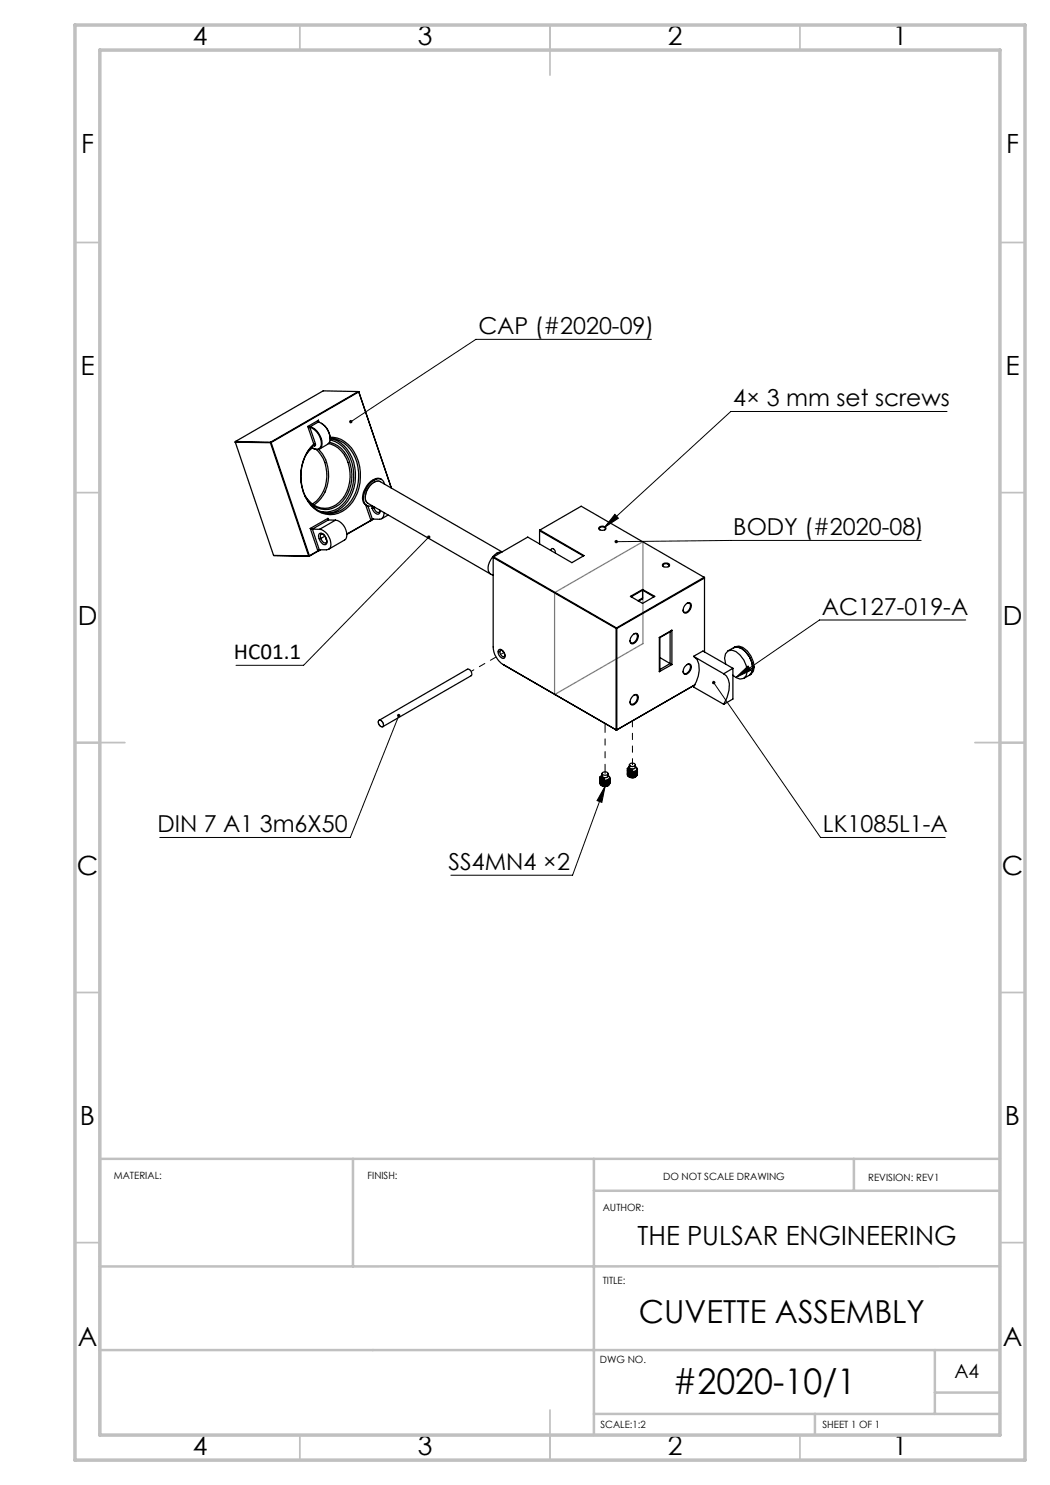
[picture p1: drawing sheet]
<svg xmlns="http://www.w3.org/2000/svg" width="210mm" height="297mm" viewBox="0 0 210 297" stroke-linecap="round" stroke-linejoin="round" font-family="sans-serif">
<path d="M130.3 67.9h-35.1l-25 16.4M189.4 82.3h-43.2l-25.3 23.2M85.8 107.4l-25.1 25.7h-13.5M123 102.9l.7 .7-2.8 1.9zM184.2 108.1h-38l-22.9 .2M142.7 136.5l21.4 31h25M147.2 135.5l2.4-2.3 .6 .9zM193.1 124h-29.2l-16.7 11.5M79.8 143.1l-9.7 24.4h-38.1M121 157.2l-6.5 17.8h-24.3M121 157.2l-.6 3.3-1-.4z" fill="none" stroke="#000" stroke-width=".2"/>
<g fill="none" stroke="#c0c0c0" stroke-width=".35">
<path d="M60 5v5M110 5v10M160 5v5M15 48.5h5M200 48.5h5M15 98.5h5M200 98.5h5M15 148.5h10M195 148.5h10M15 198.5h5M200 198.5h5M15 248.5h5"/>
<path d="M200 248.5h5M60 287v5M110 282v10M160 287v5"/>
</g>
<path d="M70.6 231.8v21.5M118.8 231.8v55.2M118.8 238.2h81.2M170.8 231.8v6.4M200 231.8h-180v55.2M200 253.3h-180M20 270h180M187 270v12.8M187 278.5h13M118.8 282.8h81.2M163 282.8v4.2" fill="none" stroke="#c0c0c0" stroke-width=".5"/>
<path d="M15 5h190v287h-190zM20 10h180v277h-180z" fill="none" stroke="#c0c0c0" stroke-width=".7"/>
<path d="M110.9 118.5l17.7-10.2v20.4l-17.7 10.2z" fill="none" stroke="#808080" stroke-width=".25"/>
<g fill="#000">
<path d="M85.5 107.2h.5l-.2 .2 .2-.2a.35 .35 0 0 1 0 .5 .35 .35 0 0 1-.5 0 .35 .35 0 0 1 0-.5z"/>
<path d="M69.9 84.1v.4l.3-.2-.3 .2a.33 .33 0 0 0 .5 .1 .33 .33 0 0 0 0-.5 .33 .33 0 0 0-.5 0zM122.9 108.2v.1h.4h-.4a.35 .35 0 0 0 .5 .3 .35 .35 0 0 0 .1-.5 .35 .35 0 0 0-.6 .1zM79.5 142.9a.34 .34 0 0 0 .1 .5 .34 .34 0 0 0 .4-.1 .34 .34 0 0 0-.1-.5l-.1 .3 .1-.3zM142.6 136.2a.33 .33 0 0 0 0 .6 .33 .33 0 0 0 .5-.2 .33 .33 0 0 0-.5-.4l.1 .3zM147.2 135.5l2.4-2.3 .6 .9zM123 102.9l.7 .7-2.8 1.9zM121 157.2l-.6 3.3-1-.4z"/>
</g>
<g fill="none" stroke="#000" stroke-width=".25">
<path d="M71.6 78.3l-17.5 10.1M71.6 78.3l.2 .1M71.6 78.3l-7-.1-17.5 10.1M71.6 78.3h.2M71.8 78.4l-17.6 10.1M71.8 78.3l6.5 19.3M71.8 78.3v.1M47.1 88.4l7 .1M47.1 88.4l7.6 22.7M47.1 88.3l7 .1M47.1 88.3v.1M54.1 88.5l7.6 22.7"/>
<path d="M54.1 88.4v.1M54.1 88.4l.1 .1M54.2 88.5h-.1M54.2 88.5l7.7 22.7M61.6 85.3l.4 .2M61.6 85.3l.4 .1M61.6 85.3l1.2 3.5M62 85.5a3.4 3.4 0 0 1 2.2 3.7 1.14 1.14 0 0 1-1.9 .2M62 85.5h.1M62 85.5l1.1 3.2M62 85.4h.1M62 85.4v.1"/>
<path d="M62.1 85.4a3.6 3.6 0 0 1 2.2 3.8 1.07 1.07 0 0 1-1.7 .4M62.1 85.4l-.1 .1M62.4 89.5l-.8 .7M62.5 89.6l-1.3 1.4M62.5 89.2h.4M62.7 89h.1M62.8 89h.1M62.8 88.8l-.1 .2M62.8 89l.1 .2M63.1 88.7v.3l-.2 .2M63.1 88.7l-.3 .1M63.3 89.9a7.3 7.3 0 0 1-.6 10.8l-.2 .1"/>
<path d="M63.6 84.4a3.3 3.3 0 0 1 2.2 4.2l-1.9 1.2M63.6 84.4l-1.6 1M63.7 84.1l-.1 .3M63.7 84.1v.4M63.7 84.1l-2.1 1.2M63.7 84.1l.1 .4M63.7 89.9a7.6 7.6 0 0 1-.9 11.1M64.3 84.7a3.7 3.7 0 0 1 1.7 3 6.4 6.4 0 0 1 4.9 5.7 8.3 8.3 0 0 1-3.3 8.7l-.8 .3-1.3 .3M65.7 88.7a5.9 5.9 0 0 1 4.3 5.7 6.5 6.5 0 0 1-4.3 7.2 4.5 4.5 0 0 1-4.7-2.4M65.9 88.5a5.8 5.8 0 0 1 4.4 5.3 7.5 7.5 0 0 1-3.1 7.5 4.3 4.3 0 0 1-5.7-1.3M66 88a6.7 6.7 0 0 1 4.7 6.6 7.6 7.6 0 0 1-3.7 7.4 4.6 4.6 0 0 1-2.9 .3M66 87.5a5.8 5.8 0 0 1 5.3 3.8 9.1 9.1 0 0 1-2.1 10.5 5.1 5.1 0 0 1-7.6-1.5 9.2 9.2 0 0 1 1.2-11.5"/>
<path d="M66.1 87.7a6.2 6.2 0 0 1 5.5 5.7 8.2 8.2 0 0 1-3.4 8.7 5.1 5.1 0 0 1-7.1-2.8 8.9 8.9 0 0 1 1.6-10.3M76.3 95.9a1.61 1.61 0 0 0-2.1 .4 4 4 0 0 0-1.5 4.2l.4 .5M76.9 96.8a1.24 1.24 0 0 0-2.1-.7 4.5 4.5 0 0 0-2.1 4.1 1.17 1.17 0 0 0 1.7 .9M54.7 111.1l7 .1M54.7 111.1l7.1 .2M61.7 111.2l.1 .1M61.9 111.2h-.2M61.9 111.2l-.1 .1M62.1 105.7l.4 .1M62.1 105.7l1.5 4.5M62.5 105.8l1.4 4.2M62.5 105.8l1.4 .1"/>
<path d="M63.5 110.3l-1.7 1M63.6 110.2l-1.7 1M63.6 110.2l-.1 .1M63.7 110.1l-.1 .1M63.7 110.1h.1M63.9 107.8a.77 .77 0 0 1 .1-1.2 1.25 1.25 0 0 1 1.3 1.2M63.9 107.8a1.06 1.06 0 0 0 1.4 1l.1-.3-.1-.7M63.9 110l-.2 .1M63.9 105.9a2.98 2.98 0 0 1 2 3.8l-.6 .3h-1.4M64 110l-.3 .1M64.1 110l-.5 .2M64.2 107.7a.7 .7 0 0 1 .1-.9l.5 .2 .4 .8"/>
<path d="M64.2 107.7a.86 .86 0 0 0 1.1 .8v-.7M64.2 107.7l-.3 .1M64.9 107.2l-.7 .5M65.6 103.7l.1 .3M65.6 103.7l-3.5 2M65.7 104l-3.2 1.8M65.7 104h1.4M67.1 104a2.88 2.88 0 0 1 2 3.9l-3.4 2M67.1 104l-3.2 1.9M73.1 101l.2 .1M73.1 101l1.1 3.1M73.6 101.2l.9 2.6"/>
<path d="M74.2 104.1l-4.8 2.8M74.2 104.1l-4.8 2.7M74.2 104.1h.1M74.3 104l-.1 .1M74.3 104h.1M74.3 101.2l.1 .5M74.4 101.7a1.11 1.11 0 0 0 1.5 1l.1-.6M74.5 103.8l-.2 .2M74.6 103.8l-.3 .2M74.7 101.3l.1 .3M74.7 103.8l-.5 .3M74.8 101.6l-.4 .1"/>
<path d="M74.8 101.6a1.03 1.03 0 0 0 1 .9M75 101.5l-.2 .1M75.9 102l-.1 .4M76.8 102.5a1.15 1.15 0 0 1-.9 1.4l-1.4-.1M77.6 103l-1.3 .7M98.7 111.4l-.1 18a4.5 4.5 0 0 0 2.1 3.5M98.7 111.4l24.6 14.2M98.7 111.4l-.1 .1 24.6 14.2M100.4 110.4a3.2 3.2 0 0 0-2.6 4.1l.3 .3 .5 .3M100.4 110.4l-24.3-14.1a1.77 1.77 0 0 0-2.2 .9 3.3 3.3 0 0 0-.7 3.1l.4 .3 24.5 14.2M108 106l8.8 5.1-2.4 1.4-8.8-5.1-6.9 4M108 106l8.2-4.8 24.6 14.3"/>
<path d="M108 106l-.1 2.8M108 106l-.1 .1 8.8 5.1M110.2 110.1v-.2a.62 .62 0 0 1 .7 .1 .62 .62 0 0 1 .2 .6M119.8 105.5a.73 .73 0 0 1 .8-.3 .73 .73 0 0 1 .5 .6l-.6 .3a.6 .6 0 0 1-.8-.4zM120 106l-.1-.1a.57 .57 0 0 1 .6-.5 .57 .57 0 0 1 .5 .5l-.1 .1M126.1 119.3l2.4-1.4 2.5 1.4-2.5 1.4zM126.2 119.4l2.3-1.4 2.3 1.4M128.5 119.6l-.1 .2-.7 .4M128.5 117.9v1.7M128.5 119.6l-.9 .6M132.5 112.9l.7-.3a.52 .52 0 0 1 .7 .6l-.7 .2a.5 .5 0 0 1-.7-.5zM132.7 113.3l-.1-.1a.62 .62 0 0 1 .6-.5 .62 .62 0 0 1 .6 .4l-.1 .2"/>
<path d="M140.8 115.5l-17.5 10.1M140.8 115.5l.1 .1-17.5 10.1M140.8 115.5l.1 14.9M99.8 129.9a1.15 1.15 0 0 1 1 1.8 1.16 1.16 0 0 1-1-1.8zM100.7 132.9l22.5 13.1M100.7 132.9l22.6 13.1M100.9 131.3a.98 .98 0 0 0-.8-1.3 .88 .88 0 0 0 .8 1.3M123.2 125.7h.2M123.2 125.7v20.3M123.3 125.6l.1 .1M123.3 125.6l-.1 .1M123.4 125.7v20.3"/>
<path d="M126.6 126.9l.6-.3a.98 .98 0 0 1 0 1.7l-.6 .5h-.3a1.18 1.18 0 0 1 .3-1.9zM126.6 139.2l.3-.2h.6a1.4 1.4 0 0 1-1.2 2 1.18 1.18 0 0 1 .3-1.8zM126.8 126.8l.5-.1a1.23 1.23 0 0 1-1.1 1.9l-.2-.5M126.8 139h.5a1.22 1.22 0 0 1-1.1 1.8l-.2-.4M131.9 127.5h.1M131.9 127.5v6.8M132 127.5v6.6l-.1 .2M132 131.5l2 1.2M134 132.7l.4 .2M134 126.3v6.4M134 132.7l-2 1.2M134.4 126l-2.4 1.5"/>
<path d="M134.4 126v6.9M134.4 126l-2.5 1.5M134.4 132.9l-2.5 1.4M136.9 133.3a.77 .77 0 0 1 1.3-.2 1.52 1.52 0 0 1-1.3 1.8 .93 .93 0 0 1 0-1.6zM137.2 120.8a.61 .61 0 0 1 1 0 1.53 1.53 0 0 1-1.3 1.8 1.18 1.18 0 0 1 .3-1.8zM137.4 120.6h.5a1.2 1.2 0 0 1-1.1 1.8l-.2-.4M137.4 132.9h.5a1.2 1.2 0 0 1-1.1 1.8l-.2-.4M138.8 131.3l.6 .6a5.6 5.6 0 0 1-.7 5.5l6 3.5M139 137l-15.7 9M144.7 134.8a2.98 2.98 0 0 1 1.1 3.2l-.4 1.5-.7 1.4M145.2 132.9a2.3 2.3 0 0 1 .4-2.7l.8-.2a4.5 4.5 0 0 1 3 4.2M146.6 133.7l-6-3.5-1.9 1.1 6 3.5"/>
<path d="M146.6 133.7l-1.9 1.1M146.6 133.7v6.1l-1.9 1.1M146.7 129.5l.8-.1a4.4 4.4 0 0 1 3 4.2M146.7 129.5a1.92 1.92 0 0 1 2.7 .7l.8 1 .5 1.2 .1 1M146.7 129.5l-1.1 .7M149.4 134.2l-.1 .9-.5 .6-.8 .1-.8-.3-.6-.5M149.9 135l-1.1 .7M150.5 133.6l-.1 .8-.5 .6M150.5 133.6l-1.1 .6M150.8 133.4l-.1 .9-.8 .7M150.8 133.4l-.3 .2M75.7 144.2l.1-.1a.86 .86 0 0 1 .8 1.3l-.6-.3a.88 .88 0 0 1-.3-.9z"/>
<path d="M75.8 144.1l17.7-10.3a.88 .88 0 0 1 .7 1.3l-17.6 10.2M120 156.4a1.18 1.18 0 0 0 2-.2v.1a1.11 1.11 0 0 1-1 .7 1.11 1.11 0 0 1-1-.6zM120 156.6a1.08 1.08 0 0 0 1 .6 1.08 1.08 0 0 0 1-.5v-.1a1.09 1.09 0 0 1-1.6 .5l-.4-.4M120 155.5l.1 .3M120 155.8h.1M120 156.4h.1M120.1 155.4v.4M120.1 155.4l.1 .3 .7 .1M120.1 155.9l-.1 .1a.95 .95 0 0 0 1.5 .5l.5-.5a1.13 1.13 0 0 1-2 .1M120.2 155.4l.2 .2 .5 .2M120.3 155.1l-.2 .3M120.4 154.7v.5a.68 .68 0 0 0 1.2 0v-.5"/>
<path d="M120.4 157.2h.1M120.4 155l-.2 .4 .1 .1 .6 .3M120.5 154.5l.6-.1 .5 .3a.65 .65 0 0 1-.6 .4 .65 .65 0 0 1-.6-.4zM121.6 155.1l.3 .3a1.15 1.15 0 0 1-1.8 .4M121.6 157.1l-.6 .2-.6-.1M121.9 155.4a.74 .74 0 0 1-.2 .7 .74 .74 0 0 1-.8 .2l-.7-.2-.1-.5M121.9 156.8a1.1 1.1 0 0 1-1.6 .3M122 155.6v.1a1.06 1.06 0 0 1-1.6 .5l-.4-.3M123.2 146h.2M123.2 146h.1M123.4 146h-.1M125.5 153.7l.2 .5"/>
<path d="M125.5 153.7l.5 .4h.5M125.5 153.8l.2 .4M125.5 154.1h.1M125.6 154.7l-.1 .2a1.14 1.14 0 0 0 1.9 .1l.1-.2M125.6 154.1l-.1 .2a1.14 1.14 0 0 0 1.9 .1l.1-.2a.78 .78 0 0 1-1.1 .7 .74 .74 0 0 1-.9-.5M125.6 154.4l-.1 .2a1.14 1.14 0 0 0 1.9 .1l.1-.2M125.7 153.7l.2 .2 .6 .2M125.8 153.4l-.3 .3M125.9 153v.5a.69 .69 0 0 0 1.2 0v-.5M125.9 155.4h.1M125.9 153.3a.35 .35 0 0 0-.2 .4 .35 .35 0 0 0 .3 .3l.5 .1M126 152.7l.7-.1 .3 .3a.56 .56 0 0 1-.5 .4 .56 .56 0 0 1-.6-.4z"/>
<path d="M127.1 153.3a.42 .42 0 0 1 .3 .4 .42 .42 0 0 1-.3 .4l-.6 .2-.8-.1M127.1 155.4l-.5 .2-.7-.2M127.3 155.1a1.13 1.13 0 0 1-1.5 .2M127.4 153.6a.8 .8 0 0 1-.3 .9 .8 .8 0 0 1-.8 .1l-.7-.2-.1-.3 .1-.3M127.5 154.8a.78 .78 0 0 1-1.1 .7l-.8-.2-.1-.4M127.5 154a.78 .78 0 0 1-1.1 .6 .76 .76 0 0 1-.9-.5M127.5 154.5a.78 .78 0 0 1-1.1 .7 .74 .74 0 0 1-.9-.5M127.5 153.9h.1M127.5 154.2v.1M127.5 154.5h.1M127.5 154.8h.1"/>
</g>
<path d="M76.1 96.3a2.07 2.07 0 0 0-2.4 1.3 2.6 2.6 0 0 0-.3 2.9l.2 .1M75.7 144.4l.1-.4a.87 .87 0 0 1 .8 1.3 .89 .89 0 0 1-.9-.9M120.4 155.2a.69 .69 0 0 0 1.2 0M125.9 153.4a.69 .69 0 0 0 1.2 0" fill="none" stroke="#000" stroke-width=".2" stroke-dasharray="6.3 1.3 1.3 1.3 1.3 1.3"/>
<path d="M126.5 153v-8.8" fill="none" stroke="#000" stroke-width=".2" stroke-dasharray="6.3 1.3 1.3 1.3 1.3 1.3" stroke-dashoffset="5.1"/>
<path d="M121 154.7v-10" fill="none" stroke="#000" stroke-width=".2" stroke-dasharray="6.3 1.3 1.3 1.3 1.3 1.3" stroke-dashoffset="4.5"/>
<path d="M94.2 134.3l6.6-3.8" fill="none" stroke="#000" stroke-width=".2" stroke-dasharray="6.3 1.3 1.3 1.3 1.3 1.3" stroke-dashoffset="5.7"/>
<text font-size="7.1" x="134.6" y="278.8">#2020-10/1</text>
<text font-size="6.3" x="127.8" y="264.6">CUVETTE ASSEMBLY</text>
<g font-size="5.3">
<text x="38.5" y="8.9">4</text>
<text x="83.5" y="8.9">3</text>
<text x="133.6" y="8.9">2</text>
<text x="178.6" y="8.9">1</text>
<text x="16.2" y="30.7">F</text>
<text x="201.2" y="30.7">F</text>
<text x="16.1" y="74.9">E</text>
<text x="201.1" y="74.9">E</text>
<text x="15.5" y="124.9">D</text>
<text x="200.5" y="124.9">D</text>
<text x="15.4" y="174.9">C</text>
<text x="200.4" y="174.9">C</text>
<text x="16" y="224.9">B</text>
<text x="201" y="224.9">B</text>
<text x="127.5" y="249">THE PULSAR ENGINEERING</text>
<text x="15.5" y="269.2">A</text>
<text x="200.5" y="269.2">A</text>
<text x="38.5" y="290.9">4</text>
<text x="83.5" y="290.9">3</text>
<text x="133.6" y="290.9">2</text>
<text x="178.6" y="290.9">1</text>
</g>
<g font-size="4.7">
<text x="95.7" y="66.8">CAP (#2020-09)</text>
<text x="146.7" y="81.2">4× 3 mm set screws</text>
<text x="146.7" y="107">BODY (#2020-08)</text>
<text x="164.4" y="122.9">AC127-019-A</text>
<text x="31.5" y="166.4">DIN 7 A1 3m6X50</text>
<text x="164.6" y="166.4">LK1085L1-A</text>
<text x="89.7" y="174">SS4MN4 ×2</text>
</g>
<text font-size="4.6" x="46.8" y="131.8">HC01.1</text>
<text font-size="3.9" x="190.9" y="275.5">A4</text>
<g font-size="2">
<text x="22.8" y="235.8">MATERIAL:</text>
<text x="73.5" y="235.8">FINISH:</text>
<text x="132.6" y="236">DO NOT SCALE DRAWING</text>
<text x="173.6" y="236.1">REVISION: REV1</text>
<text x="120.5" y="242.1">AUTHOR:</text>
<text x="120.5" y="256.7">TITLE:</text>
<text x="120" y="272.5">DWG NO.</text>
<text x="120.1" y="285.6">SCALE:1:2</text>
<text x="164.5" y="285.6">SHEET 1 OF 1</text>
</g>
</svg>
